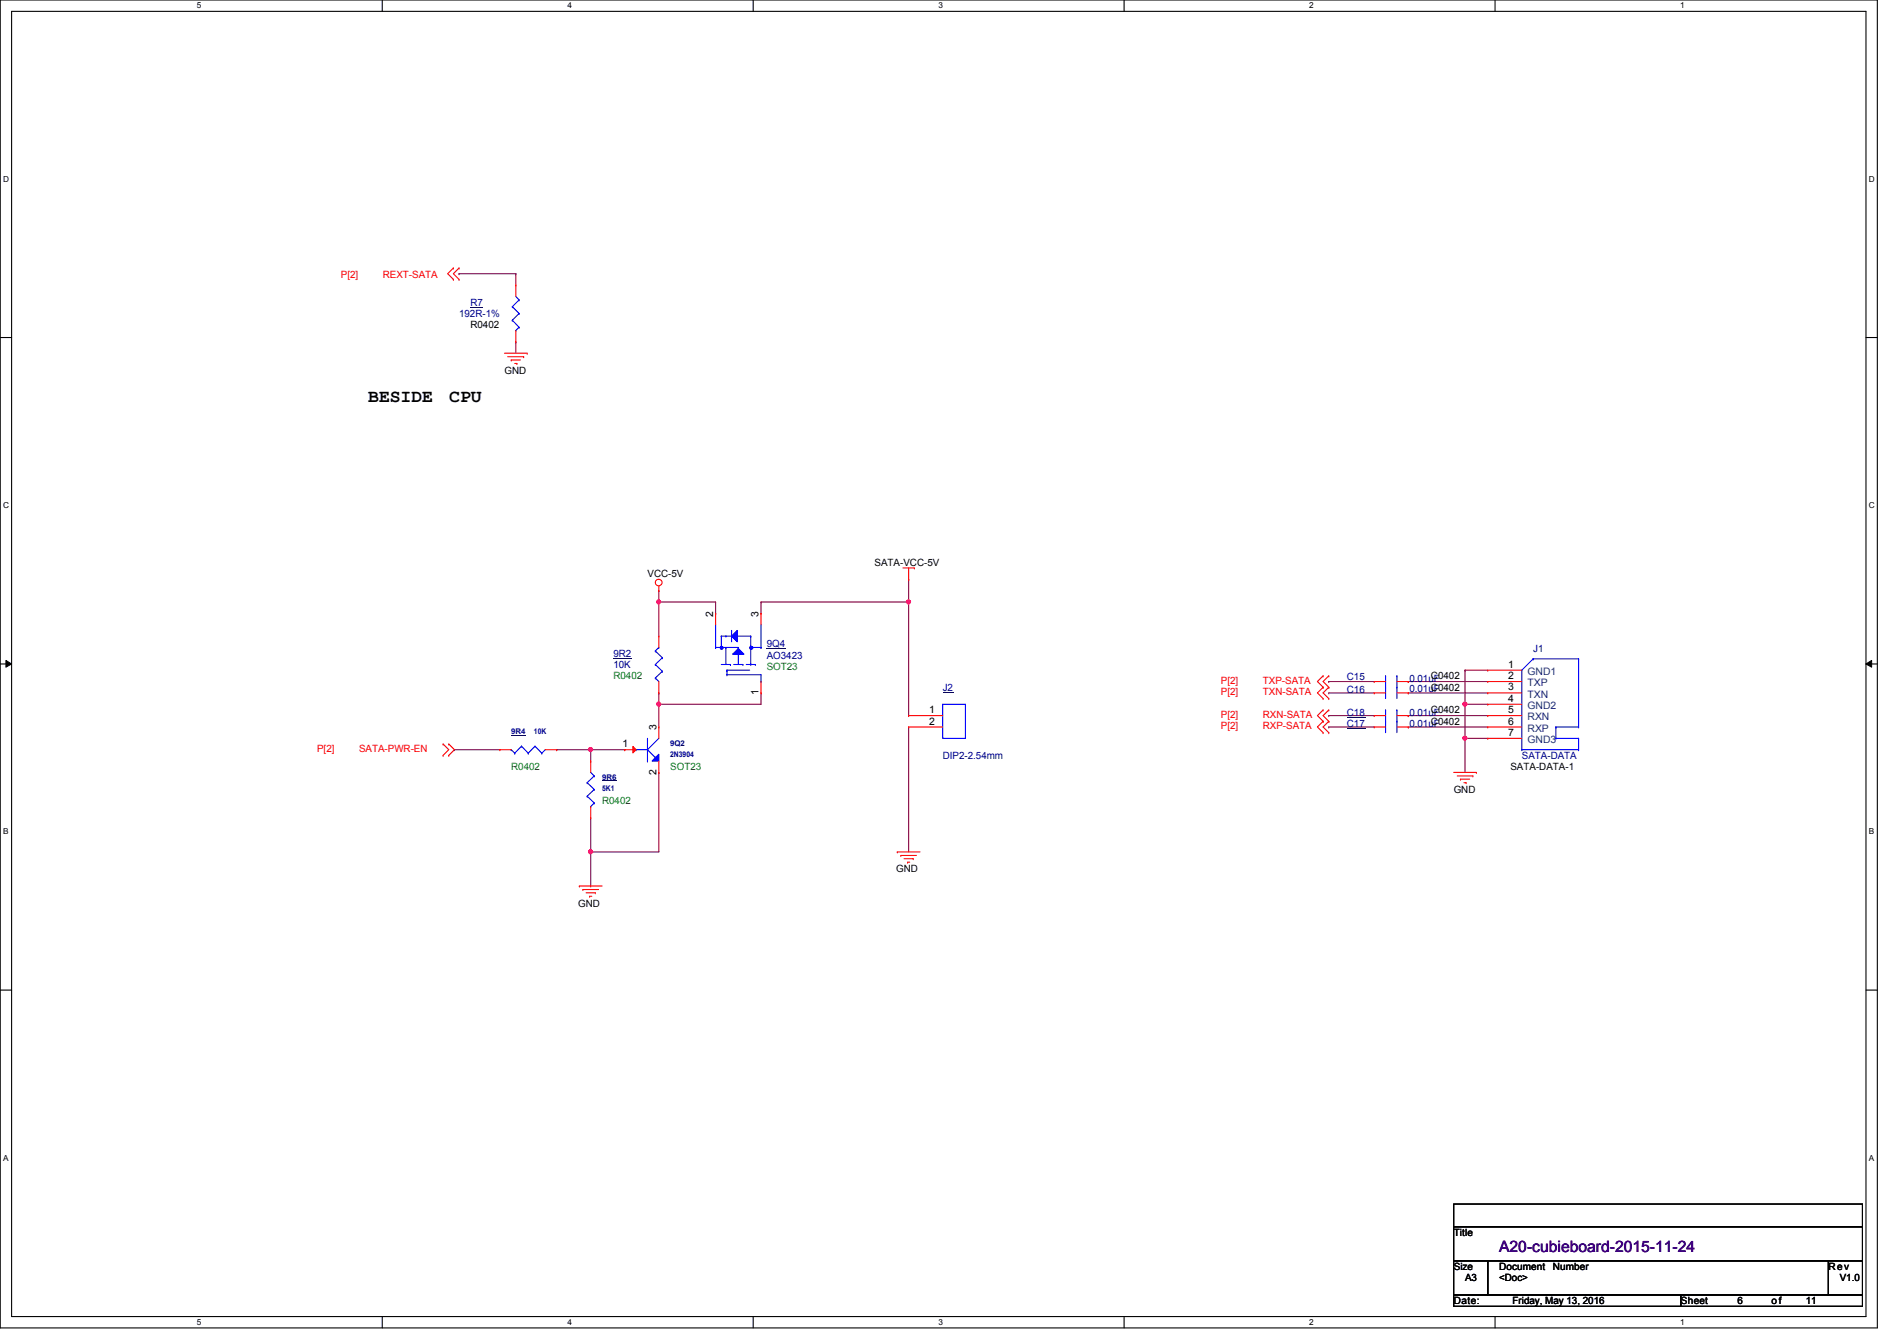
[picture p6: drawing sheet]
<svg xmlns="http://www.w3.org/2000/svg" width="297mm" height="210mm" viewBox="0 0 297 210" stroke-linecap="round" stroke-linejoin="round" font-family="sans-serif">
<path d="M0 0h294v207.9h-294zM1.8 1.8h290.4v204.3h-290.4z" fill="none" stroke="#000" stroke-width=".17"/>
<g fill="#fff">
<path d="M30.8 .2h.7v1.4h-.7z"/>
<path d="M30.8 206.2h.7v1.4h-.7z"/>
</g>
<path d="M59.9 0v1.8M59.9 206.1v1.8" fill="none" stroke="#000" stroke-width=".17"/>
<g fill="#fff">
<path d="M88.9 .2h.6v1.4h-.6z"/>
<path d="M88.9 206.2h.6v1.4h-.6z"/>
</g>
<path d="M117.9 0v1.8M117.9 206.1v1.8" fill="none" stroke="#000" stroke-width=".17"/>
<g fill="#fff">
<path d="M146.9 .2h.7v1.4h-.7z"/>
<path d="M146.9 206.2h.7v1.4h-.7z"/>
</g>
<path d="M176 0v1.8M176 206.1v1.8" fill="none" stroke="#000" stroke-width=".17"/>
<g fill="#fff">
<path d="M205 .2h.7v1.4h-.7z"/>
<path d="M205 206.2h.7v1.4h-.7z"/>
</g>
<path d="M234.1 0v1.8M234.1 206.1v1.8" fill="none" stroke="#000" stroke-width=".17"/>
<g fill="#fff">
<path d="M263.1 .2h.7v1.4h-.7z"/>
<path d="M263.1 206.2h.7v1.4h-.7z"/>
<path d="M.5 27.3h.9v1.4h-.9z"/>
<path d="M292.6 27.3h.9v1.4h-.9z"/>
<path d="M.5 78.4h.9v1.4h-.9z"/>
<path d="M292.6 78.4h.9v1.4h-.9z"/>
</g>
<path d="M0 52.8h1.8M292.2 52.8h1.8" fill="none" stroke="#000" stroke-width=".17"/>
<g fill="#fff">
<path d="M.5 129.5h.8v1.4h-.8z"/>
<path d="M292.6 129.5h.9v1.4h-.9z"/>
</g>
<path d="M0 103.9h1.8M292.2 103.9h1.8" fill="none" stroke="#000" stroke-width=".17"/>
<path d="M.9 103.4l.9 .5-.9 .5zM292.2 103.9l.9-.5v1z" fill="#000"/>
<path d="M.9 103.4l.9 .5-.9 .5zM292.2 103.9l.9-.5v1z" fill="none" stroke="#000" stroke-width=".16"/>
<g fill="#fff">
<path d="M.5 180.5h.8v1.4h-.8z"/>
<path d="M292.6 180.5h.9v1.4h-.9z"/>
</g>
<path d="M0 155h1.8M292.2 155h1.8" fill="none" stroke="#000" stroke-width=".17"/>
<g fill="none" stroke="#800040" stroke-width=".17">
<path d="M71.9 42.8h.1M71.9 42.8h8.9M80.8 53.5h.1M80.8 42.8h.1M80.8 42.8v1.8M80.8 53.5v1.8M103.2 92.5h.1M103.2 92.5v1.7M142.3 90.7h.1M142.3 90.7v3.5M71.2 117.3h.1M71.2 117.3h7.1"/>
<path d="M142.3 113.8h.1M142.3 113.8v19.5M92.5 133.3h.1M92.5 128v5.3M103.2 120.9h.1M103.2 120.9v12.4"/>
</g>
<circle cx="92.5" cy="133.3" r=".32" fill="#f0f"/>
<circle cx="92.5" cy="133.3" r=".32" fill="none" stroke="#f0f" stroke-width=".17"/>
<path d="M103.2 94.2h.1M103.2 94.2v5.4M87.2 117.3h.1M87.2 117.3h10.6M92.5 117.3h.1M92.5 117.3v1.8M97.8 117.3h.1M103.2 108.5h.1M103.2 108.5v1.7M92.5 133.3h.1M92.5 133.3h10.7" fill="none" stroke="#800040" stroke-width=".17"/>
<circle cx="92.5" cy="117.3" r=".32" fill="#f0f"/>
<circle cx="92.5" cy="117.3" r=".32" fill="none" stroke="#f0f" stroke-width=".17"/>
<path d="M103.2 94.2h.1M103.2 94.2h8.9M103.2 110.2h.1M103.2 110.2v3.6" fill="none" stroke="#800040" stroke-width=".17"/>
<circle cx="103.1" cy="94.2" r=".32" fill="#f0f"/>
<circle cx="103.1" cy="94.2" r=".32" fill="none" stroke="#f0f" stroke-width=".17"/>
<g fill="none" stroke="#800040" stroke-width=".17">
<path d="M119.2 108.5h.1M119.2 108.5v1.7M208.1 108.5h.1M208.1 106.7h.1M208.1 112h.1M208.1 113.8h.1M208.1 113.8h7.1M208.1 108.5h7.1M208.1 106.7h7.1M208.1 112h7.1M220.5 113.8h.1M220.5 106.7h.1"/>
<path d="M220.5 108.5h.1M220.5 113.8h12.5M220.5 108.5h12.5M220.5 106.7h12.5M229.4 115.6h.1M229.4 110.2h.1M229.4 115.6h3.6M229.4 110.2v10.7"/>
</g>
<circle cx="229.4" cy="115.5" r=".32" fill="#f0f"/>
<circle cx="229.4" cy="115.5" r=".32" fill="none" stroke="#f0f" stroke-width=".17"/>
<path d="M220.5 112h.1M220.5 112h12.5M229.4 104.9h.1M229.4 110.2h.1M229.4 104.9h3.6M229.4 110.2h3.6M229.4 104.9v5.3" fill="none" stroke="#800040" stroke-width=".17"/>
<circle cx="229.4" cy="110.2" r=".32" fill="#f0f"/>
<circle cx="229.4" cy="110.2" r=".32" fill="none" stroke="#f0f" stroke-width=".17"/>
<path d="M119.2 94.2h.1M119.2 96h.1M119.2 94.2h23.1M119.2 94.2v1.8M142.3 94.2h.1M142.3 94.2v17.8M92.5 138.7h.1M92.5 133.3v5.4" fill="none" stroke="#800040" stroke-width=".17"/>
<circle cx="142.3" cy="94.2" r=".32" fill="#f0f"/>
<circle cx="142.3" cy="94.2" r=".32" fill="none" stroke="#f0f" stroke-width=".17"/>
<path d="M103.2 110.2h.1M103.2 110.2h16" fill="none" stroke="#800040" stroke-width=".17"/>
<circle cx="103.1" cy="110.2" r=".32" fill="#f0f"/>
<circle cx="103.1" cy="110.2" r=".32" fill="none" stroke="#f0f" stroke-width=".17"/>
<path d="M112.1 96h.1M112.1 94.2v1.8" fill="none" stroke="#800040" stroke-width=".17"/>
<g fill="none" stroke="#f00" stroke-width=".17">
<path d="M71 42h.1M71 43.7h.1M71 42l-.9 .8 .9 .9M71.9 42h.1M71.9 43.7h.1M71.9 42l-.9 .8 .9 .9M79 55.3h3.5M79.5 55.8h2.5M80 56.3h.1M80 56.3h1.5M80.6 56.9h.3M80.8 44.6h.1"/>
<path d="M80.8 53.5h.1M80.8 44.6v1.8M80.8 51.7v1.8M80.9 56.9h.1M82 55.8h.1M82.5 55.3h.1M103.2 92.5h.1M103.2 91.7v.8M141.4 88.9h1.8M142.3 90.7h.1M142.3 88.9v1.8M143.2 88.9h.1"/>
<path d="M69.4 118.2h.1M69.4 116.5h.1M69.4 116.5l.9 .8-.9 .9M70.3 116.5h.1M70.3 118.2h.1M70.3 116.5l.9 .8-.9 .9M92.5 119.1h.1M92.5 119.1v1.8M207.2 105.8h.1M207.2 107.6h.1M207.2 109.3h.1M207.2 112.9h.1"/>
<path d="M207.2 114.7h.1M207.2 111.1h.1M207.2 105.8l-.9 .9 .9 .9M207.2 107.6l-.9 .9 .9 .8M207.2 112.9l-.9 .9 .9 .9M207.2 111.1l-.9 .9 .9 .9M208.1 105.8h.1M208.1 107.6h.1M208.1 109.3h.1M208.1 112.9h.1M208.1 114.7h.1M208.1 111.1h.1"/>
<path d="M208.1 105.8l-.9 .9 .9 .9M208.1 107.6l-.9 .9 .9 .8M208.1 112.9l-.9 .9 .9 .9M208.1 111.1l-.9 .9 .9 .9M215.2 113.8h.1M215.2 113.8h1.8M218.7 113.8h1.8M220.5 113.8h.1M90.7 138.7h.1M90.7 138.7h3.6M91.3 139.2h.1M91.3 139.2h2.4"/>
<path d="M91.8 139.7h1.4M92.5 128h.1M92.5 126.2v1.8M93.2 139.7h.1M140.5 133.3h.1M140.5 133.3h3.6M141.1 133.9h.1M141.1 133.9h2.4M141.6 134.4h1.4M142.1 135h.1M142.1 135h.3M143 134.4h.1"/>
<path d="M227.6 120.9h3.6M228.2 121.5h2.4M228.7 122h.1M228.7 122h1.4M229.2 122.5h.4M229.6 122.5h.1M230.6 121.5h.1M231.2 120.9h.1M92.3 140.3h.1M92.3 140.3h.4"/>
<circle cx="103.1" cy="91.2" r=".52"/>
</g>
<path d="M227.6 188.5h64v3.5h-64zM227.6 192h64v5.4h-64zM227.6 197.4h5.4v5.3h-5.4zM233 197.4h53.3v5.3h-53.3zM286.3 197.4h5.3v5.3h-5.3zM227.6 202.7h35.6v1.8h-35.6zM263.2 202.7h28.4v1.8h-28.4z" fill="none" stroke="#000" stroke-width=".17"/>
<g fill="none" stroke="#00f" stroke-width=".17">
<path d="M80.2 48h.1M80.2 50.1h.1M80.2 48l1.1 1.1M80.2 50.1l1.1 1.1M80.8 51.7h.1M80.8 46.4l.5 .5M81.3 46.9h.1M81.3 49.1h.1M81.3 51.2h.1M81.3 46.9l-1.1 1.1M81.3 49.1l-1.1 1M81.3 51.2l-.5 .5"/>
<path d="M112.1 97.8v3.5M112.9 99.6h.1M112.9 99.6h1.7M112.9 99.6v1.7M113.7 99.6h.1M114.6 99.6h.1M114.6 98.7h.1M114.6 98.7v1.8M115.3 99.6h2.3M117.6 99.6h.1M117.6 99.6v4.4M119.2 97.8v3.5"/>
<path d="M112.1 101.3h.1M112.1 101.3h3.5M112.9 104h1.5M113.7 101.3h.1M113.7 101.3v2.7M113.8 104.9h.1M113.8 105.6h.1M113.8 104.9h3.6M113.8 105.6h5.4v1.1M114.4 104h.1M114.9 104h1.4M115.6 101.3h.1"/>
<path d="M115.6 101.3v2.7M116.3 104h.1M116.8 104h1.5M117.6 104h.1M117.6 101.3h1.6M118.3 104h.1M119.2 106.7h.1M119.2 101.3h.1M217 112.9h.1M217 112.9v1.8M218.7 112.9h.1M218.7 112.9v1.8"/>
<path d="M91.9 122.5h.1M91.9 124.6h.1M91.9 122.5l1.1 1.1M91.9 124.6l1.1 1.1M92.5 126.2h.1M92.5 120.9l.5 .6M93 121.5h.1M93 123.6h.1M93 125.7h.1M93 121.5l-1.1 1M93 123.6l-1.1 1M93 125.7l-.5 .5"/>
</g>
<path d="M73.7 48.1h2M210.9 114h2.9M94.3 122.2h2.2" fill="none" stroke="#000080" stroke-width=".16"/>
<path d="M114.6 99.6l.8-.9v1.8z" fill="#00f"/>
<path d="M114.6 99.6l.8-.9v1.8z" fill="none" stroke="#00f" stroke-width=".17"/>
<path d="M115.6 101.5l.9 .9h-1.8z" fill="#00f"/>
<path d="M113.8 104.9h.1M113.8 104.9v.7M115.6 101.5l.9 .9h-1.8z" fill="none" stroke="#00f" stroke-width=".17"/>
<path d="M112.8 101.2h.4v.2v.2h-.2h-.2z" fill-rule="evenodd" fill="#00f"/>
<path d="M112.8 101.2h.4v.2v.2h-.2h-.2z" fill="none" stroke="#00f" stroke-width=".17"/>
<circle cx="117.6" cy="101.4" r=".25" fill="#00f"/>
<g fill="none" stroke="#00f" stroke-width=".17">
<path d="M102.6 106.1h.1M102.6 104h.1M102.6 101.9h.1M102.6 106.1l.6 .6M102.6 104l1.1 1.1M102.6 101.9l1.1 1.1M103.2 101.3h.1M103.2 101.3l-.6 .6M103.7 105.1h.1M103.7 103h.1M103.7 105.1l-1.1 1M103.7 103l-1.1 1"/>
<path d="M238.3 117.3h.1M238.3 117.3h8.9M240.1 103.1h.1M240.1 103.1l-1.8 1.8v12.4M240.1 103.1h7.1M243.6 115.6h.1M243.6 113.8h.1M243.6 115.6h3.6M243.6 113.8v1.8M243.6 113.8h3.6M247.2 117.3h.1M247.2 115.6h.1"/>
<path d="M247.2 113.8h.1M247.2 103.1h.1M247.2 103.1v10.7M247.2 115.6v1.7"/>
<circle cx="117.6" cy="101.4" r=".25"/>
</g>
<path d="M96.1 103h2.9M120.1 101.6h3" fill="none" stroke="#000080" stroke-width=".16"/>
<g fill="none" stroke="#f00" stroke-width=".17">
<path d="M103.2 99.6h.1M103.2 99.6v1.7M112.1 96h.1M112.1 96v1.8M119.2 96h.1M119.2 96v1.8M103.2 108.5h.1M103.2 106.7v1.8M119.2 108.5h.1M119.2 106.7v1.8M233 104.9h.1M233 106.7h.1"/>
<path d="M233 108.5h.1M233 110.2h.1M233 112h.1M233 113.8h.1M233 115.6h.1M233 104.9h5.3M233 106.7h5.3M233 108.5h5.3M233 110.2h5.3M233 112h5.3M233 113.8h5.3M233 115.6h5.3"/>
</g>
<path d="M102.6 118.6l.6-.5v1h-1.1z" fill-rule="evenodd" fill="#00f"/>
<path d="M99.6 117.3h.1M99.6 117.3h1.8M101.4 117.3h.1M101.4 119.1h.1M101.4 117.3l1.2 1.3M101.4 115.6v3.5M102.6 118.6l.6-.5v1h-1.1zM102.6 118.6h.1M103.2 115.6l-1.8 1.7" fill="none" stroke="#00f" stroke-width=".17"/>
<path d="M103.2 113.8h.1M103.2 113.8v1.8" fill="none" stroke="#f00" stroke-width=".17"/>
<path d="M99.1 116.8l.5 .5-.5 .6z" fill="#f00"/>
<g fill="none" stroke="#f00" stroke-width=".17">
<path d="M78.3 117.3h.1M78.3 117.3h1.7M85.4 117.3h1.8M87.2 117.3h.1M97.8 117.3h.1M97.8 117.3h1.8M99.1 116.8l.5 .5-.5 .6zM103.2 119.1v1.8M215.2 106.7h.1M215.2 108.5h.1M215.2 106.7h1.8M215.2 108.5h1.8"/>
<path d="M218.7 106.7h1.8M218.7 108.5h1.8M220.5 106.7h.1M220.5 108.5h.1M103.2 120.9h.1"/>
</g>
<g fill="none" stroke="#00f" stroke-width=".17">
<path d="M80 117.3h.1M80 117.3l.6 .6M80.6 117.9h.1M81.7 116.8h.1M81.7 116.8l1 1.1M81.7 116.8l-1.1 1.1M82.7 117.9h.1M83.8 116.8h.1M83.8 116.8l1 1.1M83.8 116.8l-1.1 1.1M84.8 117.9h.1M85.4 117.3l-.6 .6"/>
<path d="M147.6 110.2h3.6v5.4h-3.6zM217 105.8h.1M217 107.6h.1M217 105.8v3.5M218.7 105.8h.1M218.7 107.6h.1M218.7 105.8v3.5"/>
</g>
<path d="M80 115.1h2.3" fill="none" stroke="#000080" stroke-width=".16"/>
<path d="M147.6 108.3h1.7v.1h-1.7z" fill="#000080"/>
<path d="M142.3 112h.1M142.3 113.8h.1M142.3 112h5.3M142.3 113.8h5.3M215.2 112h.1M215.2 112h1.8M218.7 112h1.8M220.5 112h.1" fill="none" stroke="#f00" stroke-width=".17"/>
<path d="M217 111.1h.1M217 111.1v1.8M218.7 111.1h.1M218.7 111.1v1.8" fill="none" stroke="#00f" stroke-width=".17"/>
<path d="M210.9 112.2h2.9" fill="none" stroke="#000080" stroke-width=".16"/>
<circle cx="92.5" cy="133.3" r=".32" fill="#f0f"/>
<circle cx="92.5" cy="133.3" r=".32" fill="none" stroke="#f0f" stroke-width=".17"/>
<circle cx="92.5" cy="117.3" r=".32" fill="#f0f"/>
<circle cx="92.5" cy="117.3" r=".32" fill="none" stroke="#f0f" stroke-width=".17"/>
<circle cx="103.1" cy="94.2" r=".32" fill="#f0f"/>
<circle cx="103.1" cy="94.2" r=".32" fill="none" stroke="#f0f" stroke-width=".17"/>
<circle cx="229.4" cy="115.5" r=".32" fill="#f0f"/>
<circle cx="229.4" cy="115.5" r=".32" fill="none" stroke="#f0f" stroke-width=".17"/>
<circle cx="229.4" cy="110.2" r=".32" fill="#f0f"/>
<circle cx="229.4" cy="110.2" r=".32" fill="none" stroke="#f0f" stroke-width=".17"/>
<circle cx="142.3" cy="94.2" r=".32" fill="#f0f"/>
<circle cx="142.3" cy="94.2" r=".32" fill="none" stroke="#f0f" stroke-width=".17"/>
<circle cx="103.1" cy="110.2" r=".32" fill="#f0f"/>
<circle cx="103.1" cy="110.2" r=".32" fill="none" stroke="#f0f" stroke-width=".17"/>
<g font-size="2.8">
<text x="57.7" y="63">BESIDE</text>
<text x="70.4" y="63">CPU</text>
</g>
<text font-size="2.5" fill="#400080" x="234.7" y="196">A20-cubieboard-2015-11-24</text>
<g font-size="1.6" fill="#f00">
<text x="53.4" y="43.6">P[2]</text>
<text x="59.9" y="43.6">REXT-SATA</text>
<text x="191.2" y="107.1">P[2]</text>
<text x="197.7" y="107.1">TXP-SATA</text>
<text x="191.2" y="108.8">P[2]</text>
<text x="191.2" y="112.4">P[2]</text>
<text x="197.7" y="108.8">TXN-SATA</text>
<text x="197.7" y="112.4">RXN-SATA</text>
<text x="49.7" y="117.7">P[2]</text>
<text x="56.2" y="117.7">SATA-PWR-EN</text>
<text x="191.2" y="114.2">P[2]</text>
<text x="197.7" y="114.2">RXP-SATA</text>
</g>
<g font-size="1.6" fill="#000080">
<text x="73.7" y="47.8">R7</text>
<text x="71.9" y="49.6">192R-1%</text>
<text x="120.1" y="101.3">9Q4</text>
<text x="96.1" y="102.8">9R2</text>
<text x="96.1" y="104.6">10K</text>
<text x="120.1" y="103.1">AO3423</text>
<text x="210.9" y="106.5">C15</text>
<text x="220.7" y="106.7">0.01uF</text>
<text x="240.1" y="102.1">J1</text>
<text x="147.6" y="108.1">J2</text>
<text x="210.9" y="113.8">C17</text>
<text x="210.9" y="108.5">C16</text>
<text x="210.9" y="112">C18</text>
<text x="220.7" y="108.3">0.01uF</text>
<text x="220.7" y="113.8">0.01uF</text>
<text x="220.7" y="112">0.01uF</text>
<text x="147.6" y="118.8">DIP2-2.54mm</text>
<text x="238.3" y="118.8">SATA-DATA</text>
</g>
<g font-size="1.6">
<text x="73.7" y="51.4">R0402</text>
<text x="79" y="58.5">GND</text>
<text x="136.9" y="88.6">SATA-VCC-5V</text>
<text x="101.4" y="90.3">VCC-5V</text>
<text x="111.7" y="96.6" transform="rotate(-90 111.7 96.6)">2</text>
<text x="118.8" y="96.6" transform="rotate(-90 118.8 96.6)">3</text>
<text x="224.1" y="106.3">C0402</text>
<text x="236.2" y="104.5">1</text>
<text x="236.2" y="106.3">2</text>
<text x="118.8" y="108.8" transform="rotate(-90 118.8 108.8)">1</text>
<text x="145.5" y="111.6">1</text>
<text x="145.5" y="113.4">2</text>
<text x="224.1" y="113.5">C0402</text>
<text x="224.1" y="108.1">C0402</text>
<text x="224.1" y="111.7">C0402</text>
<text x="236.2" y="108.1">3</text>
<text x="236.2" y="109.9">4</text>
<text x="236.2" y="111.6">5</text>
<text x="236.2" y="113.4">6</text>
<text x="97.5" y="117">1</text>
<text x="102.8" y="114.3" transform="rotate(-90 102.8 114.3)">3</text>
<text x="236.2" y="115.2">7</text>
<text x="102.8" y="121.2" transform="rotate(-90 102.8 121.2)">2</text>
<text x="227.6" y="124.1">GND</text>
<text x="236.5" y="120.6">SATA-DATA-1</text>
<text x="140.3" y="136.6">GND</text>
<text x="90.5" y="141.9">GND</text>
<text x="227.6" y="193.5">Title</text>
<text x="227.6" y="198.8">Size</text>
<text x="229.4" y="200.6">A3</text>
<text x="234.7" y="200.6">&lt;Doc&gt;</text>
<text x="234.7" y="198.8">Document</text>
<text x="243.2" y="198.8">Number</text>
<text x="286.3" y="198.8">Rev</text>
<text x="288.1" y="200.6">V1.0</text>
<text x="227.6" y="204.1">Date:</text>
<text x="236.9" y="204.1">Friday, May 13, 2016</text>
<text x="263.2" y="204.1">Sheet</text>
<text x="272.1" y="204.1">6</text>
<text x="277.4" y="204.1">o f</text>
<text x="282.7" y="204.1">11</text>
</g>
<g font-size="1.6" fill="#008000">
<text x="96.1" y="106.3">R0402</text>
<text x="120.1" y="104.9">SOT23</text>
<text x="80" y="120.6">R0402</text>
<text x="94.3" y="125.9">R0402</text>
<text x="104.9" y="120.6">SOT23</text>
</g>
<g font-size="1.6" fill="#004080">
<text x="239.2" y="105.6">GND1</text>
<text x="239.2" y="107.4">TXP</text>
<text x="239.2" y="109.2">TXN</text>
<text x="239.2" y="111">GND2</text>
<text x="239.2" y="112.7">RXN</text>
<text x="239.2" y="114.5">RXP</text>
<text x="239.2" y="116.3">GND3</text>
</g>
<g font-size="1.3">
<text x="30.8" y="1.3">5</text>
<text x="88.9" y="1.3">4</text>
<text x="146.9" y="1.3">3</text>
<text x="205" y="1.3">2</text>
<text x="263.1" y="1.3">1</text>
<text x=".5" y="28.4">D</text>
<text x="292.6" y="28.4">D</text>
<text x=".5" y="79.5">C</text>
<text x="292.6" y="79.5">C</text>
<text x=".5" y="130.6">B</text>
<text x="292.6" y="130.6">B</text>
<text x=".5" y="181.7">A</text>
<text x="292.6" y="181.7">A</text>
<text x="30.8" y="207.4">5</text>
<text x="88.9" y="207.4">4</text>
<text x="146.9" y="207.4">3</text>
<text x="205" y="207.4">2</text>
<text x="263.1" y="207.4">1</text>
</g>
<g font-size="1.2" fill="#000080">
<text x="80" y="114.9">9R4</text>
<text x="83.6" y="114.9">10K</text>
<text x="104.9" y="116.7">9Q2</text>
<text x="104.9" y="118.5">2N3904</text>
<text x="94.3" y="122">9R6</text>
<text x="94.3" y="123.8">5K1</text>
</g>
</svg>
